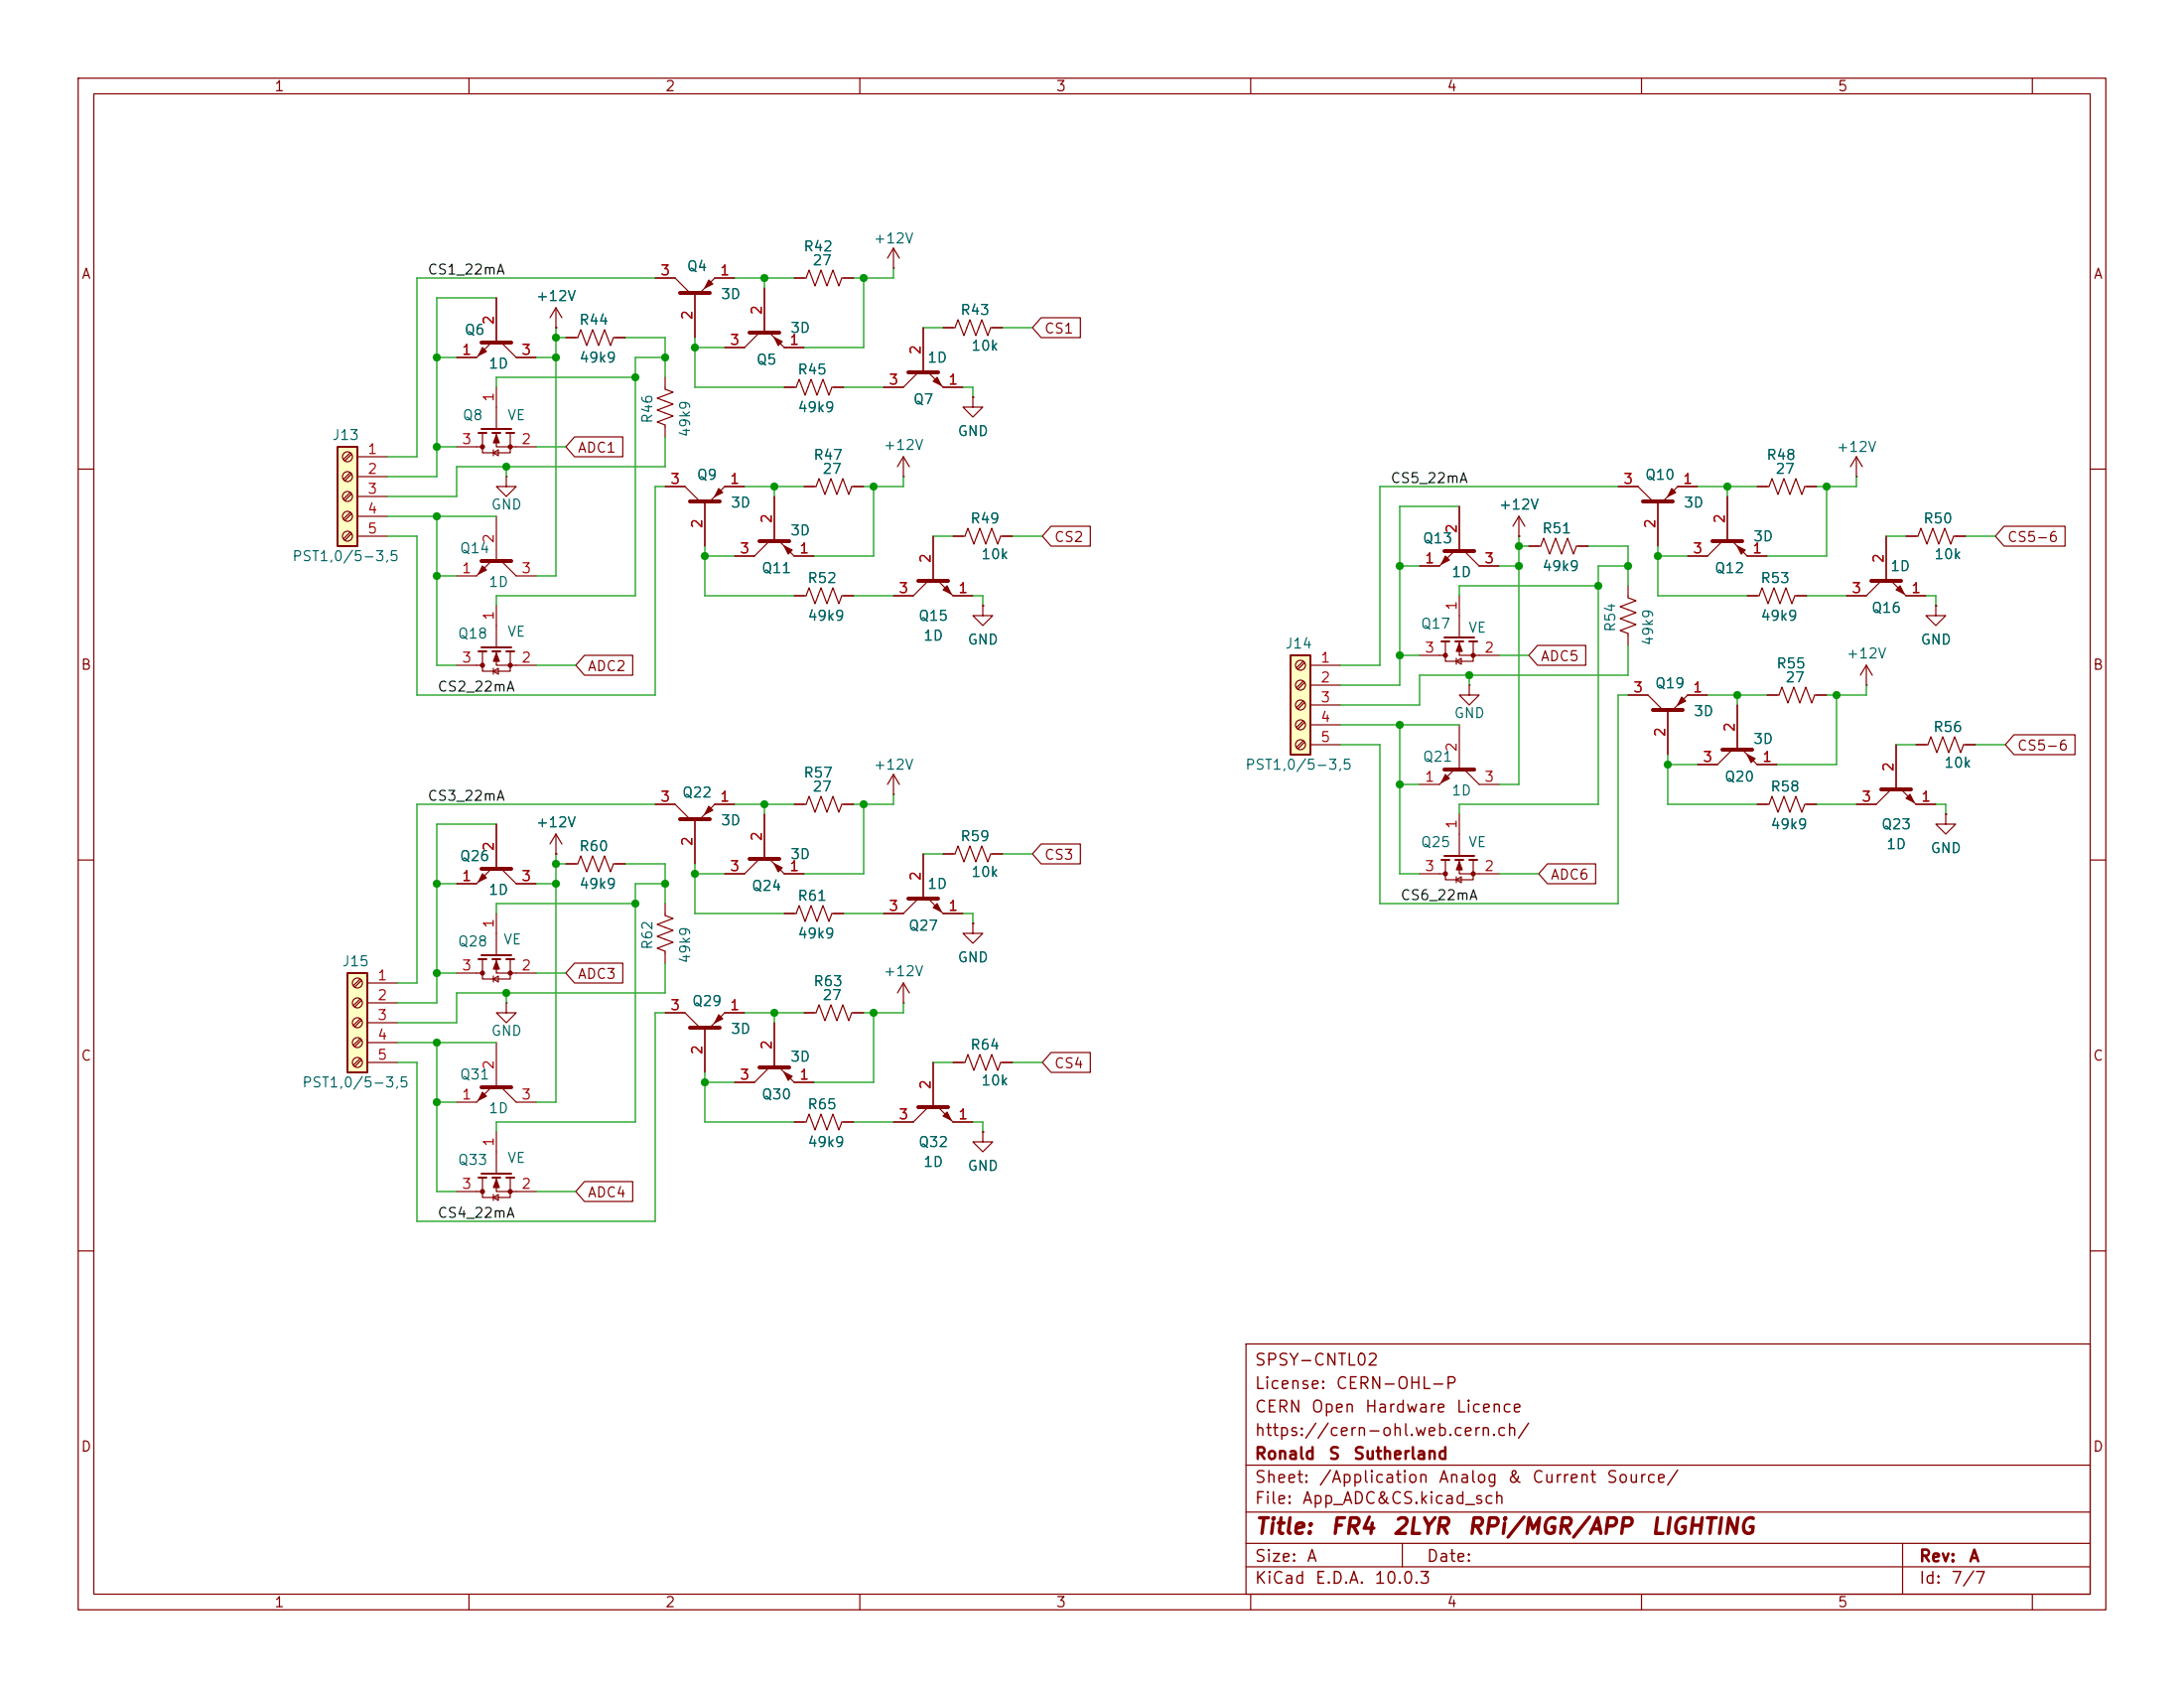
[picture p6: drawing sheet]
<svg xmlns="http://www.w3.org/2000/svg" width="279mm" height="216mm" viewBox="0 0 279 216" stroke-linecap="round" stroke-linejoin="round" font-family="sans-serif">
<g fill="none" stroke="#840000" stroke-width=".15">
<path d="M10 10h259.4v195.9h-259.4zM12 12h255.4v191.9h-255.4zM60 10v2M110 10v2M160 10v2M210 10v2M260 10v2M63.5 38.1v5.7M62.9 43.8l-1.9 1.9h-2.6M64.1 43.8l1.9 1.9h2.6M10 60h2M62.9 71.8l-1.9 1.9h-2.6"/>
<path d="M63.5 66v5.8M63.5 77.5v5.3M64.1 71.8l1.9 1.9h2.6M64.8 61v1.2h1.2l-1.2 1.3-1.3-1.3h1.3M64.8 61h.1M186.1 70.5l-2 1.9h-2.5M186.7 64.8v5.7M187.3 70.5l1.9 1.9h2.6M208.3 74.9v1.6l1 .3-2 .8 2 .8-2 .7 2 .8-2 .7 1 .4v1.6M220.3 69.2l-1.9 1.9h-2.5M221 63.5v5.7M221.6 69.2l1.9 1.9h2.6"/>
<path d="M240.7 74.3l-1.9 1.9h-2.6M241.3 68.6v5.7M241.9 74.3l1.9 1.9h2.6M243.8 68.6h1.6l.3-1 .8 2 .8-2 .7 2 .8-2 .8 2 .3-1h1.6M247.6 77.5v1.2h1.3l-1.3 1.3-1.2-1.3h1.2M247.6 77.5h.1M267.4 60h2M58.4 85.1h3.3M61.7 83.3v2.6h3.6v-2.6M63.1 85.9l.7-.4v.7zM63.1 85.5v.7M63.5 83.3v1.8h5.1"/>
<path d="M208.3 88.9h2.5l1.9 1.9M213.4 90.8v5.7M218.4 88.9h-2.5l-1.9 1.9M10 110h2M62.9 111.1l-1.9 1.9h-2.6M63.5 105.4v5.7M64.1 111.1l1.9 1.9h2.6M267.4 110h2M10 160h2M159.4 171.9h108v32h-108zM267.4 160h2M159.4 197.4h108"/>
<path d="M159.4 193.4h108M159.4 187.4h108M179.4 197.4v3M243.4 197.4v6.5M60 203.9v2M110 203.9v2M159.4 200.4h108M160 203.9v2M210 203.9v2M260 203.9v2"/>
</g>
<path d="M61.6 43.8h3.8M61.6 71.8h3.8M184.8 70.5h3.8M219.1 69.2h3.8M239.4 74.3h3.8M211.5 90.8h3.8M61.6 111.1h3.8" fill="none" stroke="#840000" stroke-width=".51"/>
<g fill="#840000" stroke="#840000" stroke-width=".15">
<path d="M215.1 89.2l.5 .5-1 .5z"/>
<path d="M184.9 71.1l.5 .5-1 .5z"/>
<path d="M61.7 72.4l.5 .5-1 .5z"/>
<path d="M61.7 111.8l.5 .5-1 .5z"/>
<path d="M63.5 83.6l.4 1h-.8z"/>
<path d="M242.6 75.4l.5-.5 .5 1z"/>
<path d="M222.2 69.9l1.1 .5-.5 .5z"/>
<path d="M61.7 44.5l.5 .5-1 .5z"/>
<circle cx="61.7" cy="85.1" r=".25"/>
<circle cx="65.3" cy="85.1" r=".25"/>
</g>
<path d="M61.2 83.3h1M61.6 82.8h3.8M63 83.3h1M64.8 83.3h1" fill="none" stroke="#840000" stroke-width=".25"/>
<path d="M165.1 83.8h2.5v12.7h-2.5z" fill="#ffffc2"/>
<path d="M165.1 83.8h2.5v12.7h-2.5zM184.4 110h1M184.8 109.5h3.8M186.2 110h1M188 110h1M61.2 122.7h1M61.6 122.2h3.8M63 122.7h1M64.8 122.7h1" fill="none" stroke="#840000" stroke-width=".25"/>
<g fill="none" stroke="#840000" stroke-width=".15">
<path d="M223.5 76.2h1.5l.4-1 .8 2 .7-2 .8 2 .8-2 .7 2 .4-1h1.5M166.7 84.6l-.8 .8M166.7 87.1l-.8 .9M166.7 89.7l-.8 .8M166.7 92.2l-.8 .8M166.7 94.7l-.8 .9M166.9 84.8l-.9 .8M166.9 87.3l-.9 .8M166.9 89.8l-.9 .9M166.9 92.4l-.9 .8M166.9 94.9l-.9 .9M167.6 85.1h3.8"/>
<path d="M167.6 87.6h3.8M167.6 90.2h3.8M167.6 92.7h3.8M167.6 95.3h3.8M186.1 98.4l-2 1.9h-2.5M186.7 92.7v5.7M187.3 98.4l1.9 1.9h2.6M188 87.6v1.3h1.2l-1.2 1.3-1.3-1.3h1.3M188 87.6h.1M226.1 88.9h1.5l.4-1 .7 2 .8-2 .8 2 .7-2 .8 2 .4-1h1.5M238.8 87.6h.1M238.8 85.1l-.8 1.3"/>
<path d="M238.8 85.1l.7 1.3M238.8 85.1v2.5M63.5 116.8v5.4M85.1 115.6v1.5l1 .4-2 .7 2 .8-2 .8 2 .7-2 .8 1 .4v1.5M181.6 111.8h3.3M184.9 110v2.5h3.6v-2.5M186.3 112.5l.6-.4v.8zM186.3 112.1v.8M186.7 110v1.8h5.1M186.7 104.1v5.4M58.4 124.5h3.3M61.7 122.7v2.5h3.6v-2.5"/>
<path d="M63.1 125.2l.7-.4v.8zM63.1 124.8v.8M63.5 122.7v1.8h5.1M101.6 143.5h1.5l.4-1 .8 2 .7-2 .8 2 .8-2 .7 2 .4-1h1.5"/>
<circle cx="166.4" cy="87.6" r=".63"/>
<circle cx="166.4" cy="90.2" r=".63"/>
<circle cx="166.4" cy="95.2" r=".63"/>
<circle cx="166.4" cy="85.1" r=".63"/>
<circle cx="166.4" cy="92.7" r=".63"/>
</g>
<path d="M184.8 98.4h3.8" fill="none" stroke="#840000" stroke-width=".51"/>
<g fill="#840000" stroke="#840000" stroke-width=".15">
<path d="M184.9 99.1l.5 .5-1 .5z"/>
<path d="M186.7 110.2l.4 1.1h-.8z"/>
<path d="M63.5 122.9l.4 1.1h-.8z"/>
<circle cx="184.9" cy="111.8" r=".25"/>
<circle cx="188.5" cy="111.8" r=".25"/>
<circle cx="61.7" cy="124.5" r=".25"/>
<circle cx="65.3" cy="124.5" r=".25"/>
</g>
<path d="M44.4 124.5h2.6v12.7h-2.6z" fill="#ffffc2"/>
<path d="M184.4 82h1M184.8 81.5h3.8M186.2 82h1M188 82h1M44.4 124.5h2.6v12.7h-2.6z" fill="none" stroke="#840000" stroke-width=".25"/>
<g fill="none" stroke="#840000" stroke-width=".15">
<path d="M237.5 58.4l-.8 1.3M237.5 58.4l.8 1.3M237.5 58.4v2.6M186.7 76.2v5.3M194.3 68.6h.1M194.3 66l-.8 1.3M194.3 66l.8 1.3M194.3 66v2.6M195.6 69.9h1.5l.4-1.1 .7 2.1 .8-2.1 .8 2.1 .7-2.1 .8 2.1 .4-1h1.5M207 62.2h2.5l2 1.9M212.1 64.1v5.8M217.2 62.2h-2.6l-1.9 1.9"/>
<path d="M224.8 62.2h1.5l.4-1 .8 2 .7-2 .8 2 .7-2 .8 2 .4-1h1.5M237.5 61h.1M181.6 83.8h3.3M184.9 82v2.6h3.6v-2.6M186.3 84.6l.6-.4v.8zM186.3 84.2v.8M186.7 82v1.8h5.1M221.6 95.9l-1.9 1.9h-2.5M222.2 90.2v5.7M222.9 95.9l1.9 1.9h2.5M242.6 95.3v5.7M245.1 95.3h1.5l.4-1.1 .8 2.1 .7-2.1 .8 2.1 .8-2.1 .7 2.1 .4-1h1.5"/>
<path d="M71.1 109.2h.1M71.1 106.7l-.7 1.3M71.1 106.7l.8 1.3M71.1 106.7v2.5M72.4 110.5h1.5l.4-1 .8 2 .7-2 .8 2 .7-2 .8 2 .4-1h1.5M83.8 102.9h2.6l1.9 1.9M88.9 104.8v5.7M94 102.9h-2.6l-1.9 1.9M97.2 109.9l-2 1.9h-2.5M97.8 104.1v5.8M98.4 109.9l1.9 1.9h2.6M101.6 102.9h1.5l.4-1 .8 2 .7-2 .8 2 .8-2 .7 2 .4-1h1.5"/>
<path d="M120.6 109.2h1.6l.4-1 .7 2 .8-2 .7 2 .8-2 .8 2 .3-1h1.6M124.5 118.1v1.3h1.2l-1.2 1.3-1.3-1.3h1.3M124.5 118.1h.1M224.8 102.9h1.5l.4-1 .8 2 .7-2 .8 2 .7-2 .8 2 .4-1h1.5M241.9 101l-1.9 1.9h-2.5M243.2 101l1.9 1.9h2.5M248.9 104.1v1.3h1.3l-1.3 1.3-1.3-1.3h1.3M248.9 104.1h.1M46.1 125.2l-.9 .9M46.1 127.8l-.9 .8M46.1 130.3l-.9 .8M46.1 132.8l-.9 .9"/>
<path d="M46.1 135.4l-.9 .8M46.3 125.4l-.9 .8M46.3 127.9l-.9 .9M46.3 130.5l-.9 .8M46.3 133l-.9 .9M46.3 135.6l-.9 .8M47 125.7h3.8M47 128.3h3.8M47 130.8h3.8M47 133.4h3.8M47 135.9h3.8M102.9 129.5h1.5l.4-1 .7 2.1 .8-2.1 .8 2.1 .7-2.1 .8 2.1 .4-1.1h1.5"/>
<path d="M115.6 128.3h.1M115.6 125.7l-.8 1.3M115.6 125.7l.7 1.3M115.6 125.7v2.6M119.4 135.9v5.7M121.9 135.9h1.5l.4-1 .8 2 .7-2 .8 2 .8-2 .7 2 .4-1h1.5M118.7 141.6l-1.9 1.9h-2.5M120 141.6l1.9 1.9h2.6M125.7 144.8v1.3h1.3l-1.3 1.2-1.2-1.2h1.2M125.7 144.8h.1"/>
<circle cx="45.7" cy="125.7" r=".63"/>
<circle cx="45.7" cy="128.3" r=".63"/>
<circle cx="45.7" cy="130.8" r=".63"/>
<circle cx="45.7" cy="133.3" r=".63"/>
<circle cx="45.7" cy="135.9" r=".63"/>
</g>
<path d="M210.2 64.1h3.8M220.3 95.9h3.9M87 104.8h3.8M95.9 109.9h3.8M240.7 101h3.8M117.5 141.6h3.8" fill="none" stroke="#840000" stroke-width=".51"/>
<g fill="#840000" stroke="#840000" stroke-width=".15">
<path d="M99.1 110.5l1 .5-.5 .5z"/>
<path d="M90.7 103.1l.5 .5-1 .5z"/>
<path d="M223.5 96.5l1 .5-.5 .5z"/>
<path d="M243.8 102.1l.5-.5 .6 1z"/>
<path d="M213.9 62.5l.5 .5-1 .5z"/>
<path d="M186.7 82.3l.4 1h-.8z"/>
<path d="M120.6 142.7l.6-.5 .5 1.1z"/>
<circle cx="184.9" cy="83.8" r=".25"/>
<circle cx="188.5" cy="83.8" r=".25"/>
</g>
<path d="M43.2 57.2h2.5v12.7h-2.5z" fill="#ffffc2"/>
<path d="M43.2 57.2h2.5v12.7h-2.5zM61.2 55.4h1M61.6 54.9h3.8M63 55.4h1M64.8 55.4h1M61.2 150.6h1M61.6 150.1h3.8M63 150.6h1M64.8 150.6h1" fill="none" stroke="#840000" stroke-width=".25"/>
<g fill="none" stroke="#840000" stroke-width=".15">
<path d="M63.5 38.1v5.7M71.1 39.4l-.7 1.2M71.1 39.4l.8 1.2M71.1 39.4v2.5M83.8 35.6h2.6l1.9 1.9M88.9 37.5v5.7M94 35.6h-2.6l-1.9 1.9M97.8 36.8v5.7M101.6 35.6h1.5l.4-1.1 .8 2.1 .7-2.1 .8 2.1 .8-2.1 .7 2.1 .4-1h1.5M114.3 34.3h.1M114.3 31.8v2.5M114.3 31.8l-.8 1.2"/>
<path d="M114.3 31.8l.8 1.2M44.8 57.9l-.9 .9M45 58.1l-.9 .8M45.7 58.4h3.8M58.4 57.2h3.3M58.4 45.7h2.6M61.7 55.4v2.5h3.6v-2.5M63.1 57.9l.7-.4v.8zM63.1 57.5v.8M63.5 55.4v1.8h5.1M63.5 49.5v5.4M66 45.7h2.6"/>
<path d="M71.1 41.9h.1M72.4 43.2h1.5l.4-1 .8 2 .7-2 .8 2 .7-2 .8 2 .4-1h1.5M73.5 55.9h6.2v2.5h-6.2l-1.1-1.2zM85.1 48.3v1.5l1 .4-2 .7 2 .8-2 .8 2 .7-2 .8 1 .4v1.5M97.2 42.5l-2 2h-2.5M98.4 42.5l1.9 2h2.6M100.3 49.5h1.6l.3-1 .8 2 .8-2 .7 2 .8-2 .7 2 .4-1h1.5M115.6 58.4l-.8 1.3M115.6 58.4l.7 1.3M115.6 58.4v2.6M117.5 47.6l-1.9 1.9h-2.6M118.1 41.9v5.7"/>
<path d="M118.7 47.6l1.9 1.9h2.6M120.6 41.9h1.6l.4-1 .7 2 .8-2 .7 2 .8-2 .8 2 .3-1h1.6M124.5 50.8v1.3h1.2l-1.2 1.2-1.3-1.2h1.3M124.5 50.8h.1M133.2 40.6h5v2.6h-5l-1.1-1.3zM44.8 60.5l-.9 .8M44.8 63l-.9 .8M44.8 65.5l-.9 .9M44.8 68.1l-.9 .8M45 60.6l-.9 .9M45 63.2l-.9 .8M45 65.7l-.9 .8"/>
<path d="M45 68.2l-.9 .9M45.7 61h3.8M45.7 63.5h3.8M45.7 66h3.8M45.7 68.6h3.8M85.1 62.2h2.5l1.9 1.9M90.2 64.1v5.8M95.2 62.2h-2.5l-1.9 1.9M98.4 69.2l-1.9 1.9h-2.5M99.1 63.5v5.7M99.7 69.2l1.9 1.9h2.5M101.6 76.2h1.5l.4-1 .8 2 .7-2 .8 2 .8-2 .7 2 .4-1h1.5"/>
<path d="M102.9 62.2h1.5l.4-1 .7 2 .8-2 .8 2 .7-2 .8 2 .4-1h1.5M115.6 61h.1M118.7 74.3l-1.9 1.9h-2.5M119.4 68.6v5.7M120 74.3l1.9 1.9h2.6M121.9 68.6h1.5l.4-1 .8 2 .7-2 .8 2 .8-2 .7 2 .4-1h1.5M125.7 77.5v1.2h1.3l-1.3 1.3-1.2-1.3h1.2M125.7 77.5h.1M134.5 67.3h5v2.6h-5l-1.2-1.3zM181.6 72.4h2.5M186.7 64.8v5.7M189.2 72.4h2.6"/>
<path d="M194.3 68.6h.1M195.6 69.9h1.2M201.9 69.9h1.3M207 62.2h2.5M212.1 64.1v5.8M214.6 62.2h2.6M215.9 71.1h2.5M221 63.5v5.7M223.5 71.1h2.6M223.5 76.2h1.3M224.8 62.2h1.3M229.9 76.2h1.2"/>
<path d="M231.1 62.2h1.3M236.2 76.2h2.6M241.3 68.6v5.7M243.8 68.6h1.3M243.8 76.2h2.6M247.6 77.5h.1M250.2 68.6h1.3M256.4 67.3h7.8v2.6h-7.8l-1.1-1.3zM74.8 83.8h6.1v2.6h-6.1l-1.1-1.3zM114.3 99.1l-.8 1.2M114.3 99.1l.8 1.2M114.3 99.1v2.5"/>
<path d="M196.7 82.5h6.2v2.6h-6.2l-1.1-1.3zM208.3 88.9h2.5M213.4 90.8v5.7M215.9 88.9h2.5M217.2 97.8h2.5M222.2 90.2v5.7M224.8 97.8h2.5M226.1 88.9h1.2M232.4 88.9h1.3M242.6 95.3v5.7M245.1 95.3h1.3M251.5 95.3h1.2"/>
<path d="M257.7 94h7.8v2.5h-7.8l-1.2-1.2zM58.4 113h2.6M63.5 105.4v5.7M66 113h2.6M71.1 109.2h.1M72.4 110.5h1.3M78.7 110.5h1.3M83.8 102.9h2.6M88.9 104.8v5.7M91.4 102.9h2.6M92.7 111.8h2.5M97.8 104.1v5.8"/>
<path d="M100.3 116.8h1.6l.3-1 .8 2.1 .8-2.1 .7 2.1 .8-2.1 .7 2.1 .4-1.1h1.5M100.3 111.8h2.6M101.6 102.9h1.3M107.9 102.9h1.3M114.3 101.6h.1M117.5 114.9l-1.9 1.9h-2.6M118.1 109.2v5.7M118.7 114.9l1.9 1.9h2.6M120.6 109.2h1.3M124.5 118.1h.1M127 109.2h1.3M133.2 107.9h5v2.6h-5l-1.1-1.3z"/>
<path d="M198 110.5h6.1v2.5h-6.1l-1.2-1.2zM224.8 102.9h1.3M231.1 102.9h1.3M237.5 102.9h2.5M245.1 102.9h2.5M248.9 104.1h.1M62.9 139.1l-1.9 1.9h-2.6M63.5 133.4v5.7M64.1 139.1l1.9 1.9h2.6M64.8 128.3v1.2h1.2l-1.2 1.3-1.3-1.3h1.3M64.8 128.3h.1M73.5 123.2h6.2v2.5h-6.2l-1.1-1.2z"/>
<path d="M85.1 129.5h2.5l1.9 1.9M90.2 131.4v5.8M95.2 129.5h-2.5l-1.9 1.9M98.4 136.5l-1.9 1.9h-2.5M99.1 130.8v5.7M99.7 136.5l1.9 1.9h2.5M102.9 129.5h1.2M109.2 129.5h1.3M119.4 135.9v5.7M121.9 135.9h1.3M128.3 135.9h1.2M134.5 134.6h5v2.6h-5l-1.2-1.3z"/>
<path d="M58.4 152.4h3.3M61.7 150.6v2.6h3.6v-2.6M63.1 153.2l.7-.4v.7zM63.1 152.8v.7M63.5 150.6v1.8h5.1M63.5 144.8v5.3M74.8 151.1h6.1v2.6h-6.1l-1.1-1.3zM101.6 143.5h1.3M107.9 143.5h1.3M114.3 143.5h2.5M121.9 143.5h2.6M125.7 144.8h.1"/>
<circle cx="44.4" cy="58.4" r=".63"/>
<circle cx="44.4" cy="66" r=".63"/>
<circle cx="44.4" cy="63.5" r=".63"/>
<circle cx="44.4" cy="61" r=".63"/>
<circle cx="44.4" cy="68.6" r=".63"/>
</g>
<path d="M87 37.5h3.8M95.9 42.5h3.8M116.2 47.6h3.8M88.3 64.1h3.8M97.2 69.2h3.8M117.5 74.3h3.8M116.2 114.9h3.8M61.6 139.1h3.8M88.3 131.4h3.8M97.2 136.5h3.8" fill="none" stroke="#840000" stroke-width=".51"/>
<g fill="#840000" stroke="#840000" stroke-width=".15">
<path d="M119.4 116.1l.5-.5 .5 1z"/>
<path d="M100.3 137.2l1 .5-.5 .5z"/>
<path d="M91.9 129.8l.6 .5-1.1 .5z"/>
<path d="M90.7 35.8l.5 .5-1 .5z"/>
<path d="M63.5 55.6l.4 1h-.8z"/>
<path d="M91.9 62.5l.6 .5-1.1 .5z"/>
<path d="M99.1 43.2l1 .5-.5 .5z"/>
<path d="M100.3 69.9l1 .5-.5 .5z"/>
<path d="M119.4 48.8l.5-.5 .5 1z"/>
<path d="M120.6 75.4l.6-.5 .5 1z"/>
<path d="M63.5 150.9l.4 1h-.8z"/>
<path d="M61.7 139.7l.5 .5-1 .5z"/>
<circle cx="61.7" cy="57.1" r=".25"/>
<circle cx="65.3" cy="57.1" r=".25"/>
<circle cx="61.7" cy="152.4" r=".25"/>
<circle cx="65.3" cy="152.4" r=".25"/>
</g>
<g fill="none" stroke="#009600" stroke-width=".15">
<path d="M63.5 38.1h-7.6v22.9h-6.4M83.8 35.6h-30.5v22.8h-3.8M94 35.6h7.6M97.8 35.6v1.2M110.5 35.6v8.9h-7.6M114.3 34.3v1.3h-5.1M55.9 45.7h2.5M55.9 57.2h2.5M64.8 59.7v1.3M68.6 45.7h2.5M68.6 57.2h3.8M71.1 41.9v31.8h-2.5"/>
<path d="M71.1 43.2h1.3M80 43.2h5.1v5.1M81.3 48.3h-17.8v1.2M85.1 45.7h-3.8v30.5h-17.8v1.3M85.1 55.9v3.8h-26.7v3.8h-8.9M88.9 43.2v6.3h11.4M88.9 44.5h3.8M107.9 49.5h5.1M118.1 41.9h2.5M123.2 49.5h1.3v1.3M128.3 41.9h3.8M49.5 66h14"/>
<path d="M55.9 66v19.1h2.5M55.9 73.7h2.5M85.1 62.2h-1.3v26.7h-30.5v-20.3h-3.8M90.2 69.9v6.3h11.4M90.2 71.1h3.8M95.2 62.2h7.7M99.1 62.2v1.3M109.2 76.2h5.1M111.8 62.2v8.9h-7.7M115.6 61v1.2h-5.1M119.4 68.6h2.5M124.5 76.2h1.2v1.3"/>
<path d="M129.5 68.6h3.8M179.1 72.4h2.5M186.7 64.8h-7.6v22.8h-7.7M191.8 72.4h2.5M194.3 68.6v31.7h-2.5M194.3 69.9h1.3M203.2 69.9h5.1v5M204.5 74.9h-17.8v1.3M207 62.2h-30.5v22.9h-5.1M208.3 72.4h-3.8v30.5h-17.8v1.2M212.1 69.9v6.3h11.4M212.1 71.1h3.8"/>
<path d="M217.2 62.2h7.6M221 62.2v1.3M231.1 76.2h5.1M233.7 62.2v8.9h-7.6M237.5 61v1.2h-5.1M241.3 68.6h2.5M246.4 76.2h1.2v1.3M251.5 68.6h3.8M68.6 85.1h5.1M171.4 92.7h15.3M179.1 92.7v19.1h2.5M179.1 83.8h2.5"/>
<path d="M188 86.4v1.2M191.8 83.8h3.8M208.3 88.9h-1.3v26.7h-30.5v-20.3h-5.1M208.3 82.6v3.8h-26.7v3.8h-10.2M213.4 96.5v6.4h11.4M213.4 97.8h3.8M218.4 88.9h7.7M222.2 88.9v1.3M234.9 88.9v8.9h-7.6M238.8 87.6v1.3h-5.1M242.6 95.3h2.5M252.7 95.3h3.8"/>
<path d="M55.9 113h2.5M63.5 105.4h-7.6v22.9h-5.1M68.6 113h2.5M71.1 110.5h1.3M71.1 109.2v31.8h-2.5M80 110.5h5.1v5.1M81.3 115.6h-17.8v1.2M83.8 102.9h-30.5v22.8h-2.5M85.1 113h-3.8v30.5h-17.8v1.3M88.9 111.8h3.8M88.9 110.5v6.3h11.4M94 102.9h7.6"/>
<path d="M97.8 102.9v1.2M107.9 116.8h5.1M110.5 102.9v8.9h-7.6M114.3 101.6v1.3h-5.1M118.1 109.2h2.5M123.2 116.8h1.3v1.3M128.3 109.2h3.8M179.1 100.3h2.5M191.8 111.8h5M232.4 102.9h5.1M247.6 102.9h1.3v1.2M50.8 133.4h12.7"/>
<path d="M55.9 133.4v19h2.5M55.9 124.5h2.5M64.8 127v1.3M68.6 124.5h3.8M85.1 129.5h-1.3v26.7h-30.5v-20.3h-2.5M85.1 123.2v3.8h-26.7v3.8h-7.6M90.2 137.2v6.3h11.4M90.2 138.4h3.8M95.2 129.5h7.7M99.1 129.5v1.3M111.8 129.5v8.9h-7.7M115.6 128.3v1.2h-5.1"/>
<path d="M119.4 135.9h2.5M129.5 135.9h3.8M55.9 141h2.5M68.6 152.4h5.1M109.2 143.5h5.1M124.5 143.5h1.2v1.3"/>
</g>
<g fill="#009600" stroke="#009600" stroke-width=".13">
<circle cx="213.4" cy="97.8" r=".46"/>
<circle cx="111.8" cy="62.2" r=".46"/>
<circle cx="110.5" cy="102.9" r=".46"/>
<circle cx="179.1" cy="92.7" r=".46"/>
<circle cx="179.1" cy="100.3" r=".46"/>
<circle cx="111.8" cy="129.5" r=".46"/>
<circle cx="212.1" cy="71.1" r=".46"/>
<circle cx="208.3" cy="72.4" r=".46"/>
<circle cx="233.7" cy="62.2" r=".46"/>
<circle cx="221" cy="62.2" r=".46"/>
<circle cx="234.9" cy="88.9" r=".46"/>
<circle cx="222.2" cy="88.9" r=".46"/>
<circle cx="97.8" cy="102.9" r=".46"/>
<circle cx="88.9" cy="111.8" r=".46"/>
<circle cx="90.2" cy="71.1" r=".46"/>
<circle cx="99.1" cy="62.2" r=".46"/>
<circle cx="179.1" cy="72.4" r=".46"/>
<circle cx="179.1" cy="83.8" r=".46"/>
<circle cx="204.5" cy="74.9" r=".46"/>
<circle cx="194.3" cy="69.9" r=".46"/>
<circle cx="194.3" cy="72.4" r=".46"/>
<circle cx="188" cy="86.4" r=".46"/>
<circle cx="85.1" cy="113" r=".46"/>
<circle cx="81.3" cy="115.6" r=".46"/>
<circle cx="99.1" cy="129.5" r=".46"/>
<circle cx="81.3" cy="48.3" r=".46"/>
<circle cx="71.1" cy="45.7" r=".46"/>
<circle cx="88.9" cy="44.5" r=".46"/>
<circle cx="85.1" cy="45.7" r=".46"/>
<circle cx="71.1" cy="43.2" r=".46"/>
<circle cx="55.9" cy="45.7" r=".46"/>
<circle cx="97.8" cy="35.6" r=".46"/>
<circle cx="110.5" cy="35.6" r=".46"/>
<circle cx="90.2" cy="138.4" r=".46"/>
<circle cx="55.9" cy="124.5" r=".46"/>
<circle cx="55.9" cy="141" r=".46"/>
<circle cx="55.9" cy="133.4" r=".46"/>
<circle cx="55.9" cy="66" r=".46"/>
<circle cx="55.9" cy="73.7" r=".46"/>
<circle cx="55.9" cy="57.2" r=".46"/>
<circle cx="64.8" cy="59.7" r=".46"/>
<circle cx="71.1" cy="110.5" r=".46"/>
<circle cx="71.1" cy="113" r=".46"/>
<circle cx="55.9" cy="113" r=".46"/>
<circle cx="64.8" cy="127" r=".46"/>
</g>
<g font-size="2" fill="#840000">
<text x="160.4" y="196.7">Title:</text>
<text x="170.1" y="196.7">FR4</text>
<text x="178" y="196.7">2LYR</text>
<text x="187.6" y="196.7">RPi/MGR/APP</text>
<text x="211" y="196.7">LIGHTING</text>
</g>
<g font-size="1.5" fill="#840000">
<text x="160.4" y="178">License:</text>
<text x="160.4" y="175">SPSY-CNTL02</text>
<text x="170.8" y="178">CERN-OHL-P</text>
<text x="160.4" y="184">https://cern-ohl.web.cern.ch/</text>
<text x="160.4" y="181">CERN</text>
<text x="167.6" y="181">Open</text>
<text x="174.5" y="181">Hardware</text>
<text x="186.2" y="181">Licence</text>
<text x="160.4" y="190">Sheet:</text>
<text x="160.4" y="187">Ronald</text>
<text x="168.6" y="190">/Application</text>
<text x="169.9" y="187">S</text>
<text x="173" y="187">Sutherland</text>
<text x="183.9" y="190">Analog</text>
<text x="192.7" y="190">&amp;</text>
<text x="195.9" y="190">Current</text>
<text x="205.4" y="190">Source/</text>
<text x="160.4" y="192.7">File:</text>
<text x="166.5" y="192.7">App_ADC&amp;CS.kicad_sch</text>
<text x="160.4" y="202.9">KiCad</text>
<text x="160.4" y="200.1">Size:</text>
<text x="167.1" y="200.1">A</text>
<text x="168.1" y="202.9">E.D.A.</text>
<text x="175.7" y="202.9">10.0.3</text>
<text x="182.4" y="200.1">Date:</text>
<text x="245.4" y="200.1">Rev:</text>
<text x="245.4" y="202.9">Id:</text>
<text x="249.5" y="202.9">7/7</text>
<text x="251.8" y="200.1">A</text>
</g>
<g font-size="1.3" fill="#840000">
<text x="35" y="12">1</text>
<text x="85" y="12">2</text>
<text x="135" y="12">3</text>
<text x="185" y="12">4</text>
<text x="235" y="12">5</text>
<text x="10.3" y="36">A</text>
<text x="267.7" y="36">A</text>
<text x="133.5" y="43">CS1</text>
<text x="73.8" y="58.2">ADC1</text>
<text x="134.8" y="69.6">CS2</text>
<text x="256.7" y="69.6">CS5-6</text>
<text x="10.3" y="86">B</text>
<text x="75.1" y="86.2">ADC2</text>
<text x="197" y="84.9">ADC5</text>
<text x="267.7" y="86">B</text>
<text x="258" y="96.3">CS5-6</text>
<text x="133.5" y="110.3">CS3</text>
<text x="198.3" y="112.8">ADC6</text>
<text x="73.8" y="125.5">ADC3</text>
<text x="10.3" y="136">C</text>
<text x="134.8" y="137">CS4</text>
<text x="267.7" y="136">C</text>
<text x="75.1" y="153.5">ADC4</text>
<text x="10.3" y="186">D</text>
<text x="267.7" y="186">D</text>
<text x="35" y="205.9">1</text>
<text x="85" y="205.9">2</text>
<text x="135" y="205.9">3</text>
<text x="185" y="205.9">4</text>
<text x="235" y="205.9">5</text>
</g>
<g font-size="1.3" fill="#0f0f0f">
<text x="54.6" y="35.4">CS1_22mA</text>
<text x="177.8" y="62.1">CS5_22mA</text>
<text x="55.9" y="88.8">CS2_22mA</text>
<text x="54.6" y="102.7">CS3_22mA</text>
<text x="179.1" y="115.4">CS6_22mA</text>
<text x="55.9" y="156.1">CS4_22mA</text>
</g>
<g font-size="1.3" fill="#a90000">
<text x="84.4" y="35.5">3</text>
<text x="92" y="35.5">1</text>
<text x="63.5" y="41.7" transform="rotate(-90 63.5 41.7)">2</text>
<text x="88.9" y="41" transform="rotate(-90 88.9 41)">2</text>
<text x="97.8" y="40.4" transform="rotate(-90 97.8 40.4)">2</text>
<text x="59" y="45.7">1</text>
<text x="66.6" y="45.7">3</text>
<text x="93.3" y="44.4">3</text>
<text x="100.9" y="44.4">1</text>
<text x="118.1" y="45.5" transform="rotate(-90 118.1 45.5)">2</text>
<text x="63.5" y="51.5" transform="rotate(-90 63.5 51.5)">1</text>
<text x="113.6" y="49.5">3</text>
<text x="121.2" y="49.5">1</text>
<text x="46.9" y="58.4">1</text>
<text x="59" y="57.1">3</text>
<text x="66.6" y="57.1">2</text>
<text x="46.9" y="60.9">2</text>
<text x="46.9" y="63.5">3</text>
<text x="85.7" y="62.2">3</text>
<text x="93.3" y="62.2">1</text>
<text x="207.6" y="62.2">3</text>
<text x="215.2" y="62.2">1</text>
<text x="46.9" y="66">4</text>
<text x="46.9" y="68.6">5</text>
<text x="63.5" y="69.6" transform="rotate(-90 63.5 69.6)">2</text>
<text x="90.1" y="67.7" transform="rotate(-90 90.1 67.7)">2</text>
<text x="94.5" y="71.1">3</text>
<text x="99" y="67.1" transform="rotate(-90 99 67.1)">2</text>
<text x="102.2" y="71.1">1</text>
<text x="186.7" y="68.3" transform="rotate(-90 186.7 68.3)">2</text>
<text x="212.1" y="67.7" transform="rotate(-90 212.1 67.7)">2</text>
<text x="216.5" y="71.1">3</text>
<text x="221" y="67.1" transform="rotate(-90 221 67.1)">2</text>
<text x="224.1" y="71.1">1</text>
<text x="59" y="73.6">1</text>
<text x="66.6" y="73.6">3</text>
<text x="114.9" y="76.2">3</text>
<text x="119.4" y="72.1" transform="rotate(-90 119.4 72.1)">2</text>
<text x="122.5" y="76.2">1</text>
<text x="182.2" y="72.4">1</text>
<text x="189.8" y="72.4">3</text>
<text x="236.8" y="76.2">3</text>
<text x="241.3" y="72.1" transform="rotate(-90 241.3 72.1)">2</text>
<text x="244.4" y="76.2">1</text>
<text x="63.5" y="79.4" transform="rotate(-90 63.5 79.4)">1</text>
<text x="182.2" y="83.8">3</text>
<text x="186.7" y="78.2" transform="rotate(-90 186.7 78.2)">1</text>
<text x="189.8" y="83.8">2</text>
<text x="59" y="85.1">3</text>
<text x="66.6" y="85.1">2</text>
<text x="168.8" y="85.1">1</text>
<text x="168.8" y="87.6">2</text>
<text x="208.8" y="88.9">3</text>
<text x="216.5" y="88.9">1</text>
<text x="168.8" y="90.1">3</text>
<text x="168.8" y="92.7">4</text>
<text x="168.8" y="95.2">5</text>
<text x="213.3" y="94.4" transform="rotate(-90 213.3 94.4)">2</text>
<text x="222.2" y="93.7" transform="rotate(-90 222.2 93.7)">2</text>
<text x="182.2" y="100.3">1</text>
<text x="186.7" y="96.3" transform="rotate(-90 186.7 96.3)">2</text>
<text x="189.8" y="100.3">3</text>
<text x="217.7" y="97.8">3</text>
<text x="225.4" y="97.8">1</text>
<text x="242.5" y="98.8" transform="rotate(-90 242.5 98.8)">2</text>
<text x="84.4" y="102.8">3</text>
<text x="92" y="102.8">1</text>
<text x="97.8" y="107.7" transform="rotate(-90 97.8 107.7)">2</text>
<text x="186.7" y="106.1" transform="rotate(-90 186.7 106.1)">1</text>
<text x="238.1" y="102.8">3</text>
<text x="245.7" y="102.8">1</text>
<text x="59" y="113">1</text>
<text x="63.5" y="109" transform="rotate(-90 63.5 109)">2</text>
<text x="66.6" y="113">3</text>
<text x="88.9" y="108.3" transform="rotate(-90 88.9 108.3)">2</text>
<text x="93.3" y="111.7">3</text>
<text x="100.9" y="111.7">1</text>
<text x="118.1" y="112.8" transform="rotate(-90 118.1 112.8)">2</text>
<text x="182.2" y="111.7">3</text>
<text x="189.8" y="111.7">2</text>
<text x="63.5" y="118.8" transform="rotate(-90 63.5 118.8)">1</text>
<text x="113.6" y="116.8">3</text>
<text x="121.2" y="116.8">1</text>
<text x="48.2" y="125.7">1</text>
<text x="59" y="124.4">3</text>
<text x="66.6" y="124.4">2</text>
<text x="48.2" y="128.2">2</text>
<text x="48.2" y="130.8">3</text>
<text x="85.7" y="129.5">3</text>
<text x="93.3" y="129.5">1</text>
<text x="48.2" y="133.3">4</text>
<text x="48.2" y="135.9">5</text>
<text x="63.5" y="136.9" transform="rotate(-90 63.5 136.9)">2</text>
<text x="90.1" y="135" transform="rotate(-90 90.1 135)">2</text>
<text x="99" y="134.4" transform="rotate(-90 99 134.4)">2</text>
<text x="59" y="140.9">1</text>
<text x="66.6" y="140.9">3</text>
<text x="94.5" y="138.4">3</text>
<text x="102.2" y="138.4">1</text>
<text x="114.9" y="143.5">3</text>
<text x="119.4" y="139.5" transform="rotate(-90 119.4 139.5)">2</text>
<text x="122.5" y="143.5">1</text>
<text x="63.5" y="146.8" transform="rotate(-90 63.5 146.8)">1</text>
<text x="59" y="152.4">3</text>
<text x="66.6" y="152.4">2</text>
</g>
<g font-size="1.3" fill="#006464">
<text x="87.8" y="35">Q4</text>
<text x="102.7" y="32.5">R42</text>
<text x="103.8" y="34.2">27</text>
<text x="111.7" y="31.5">+12V</text>
<text x="68.5" y="38.8">+12V</text>
<text x="74" y="41.9">R44</text>
<text x="92.1" y="38.6">3D</text>
<text x="122.8" y="40.6">R43</text>
<text x="59.3" y="43.1">Q6</text>
<text x="62.4" y="47.5">1D</text>
<text x="74" y="46.7">49k9</text>
<text x="96.7" y="46.9">Q5</text>
<text x="101" y="42.9">3D</text>
<text x="118.5" y="46.7">1D</text>
<text x="124.2" y="45.2">10k</text>
<text x="101.9" y="48.2">R45</text>
<text x="102" y="53">49k9</text>
<text x="116.7" y="52">Q7</text>
<text x="42.4" y="56.6">J13</text>
<text x="59.1" y="54.1">Q8</text>
<text x="64.8" y="54.1">VE</text>
<text x="83.8" y="54.3" transform="rotate(-90 83.8 54.3)">R46</text>
<text x="88.6" y="56" transform="rotate(-90 88.6 56)">49k9</text>
<text x="104" y="59.1">R47</text>
<text x="112.9" y="57.9">+12V</text>
<text x="122.4" y="56.1">GND</text>
<text x="225.9" y="59.1">R48</text>
<text x="234.8" y="58.1">+12V</text>
<text x="62.7" y="65.5">GND</text>
<text x="89.1" y="61.7">Q9</text>
<text x="93.4" y="65.2">3D</text>
<text x="105.1" y="60.9">27</text>
<text x="191.7" y="65.5">+12V</text>
<text x="210.4" y="61.7">Q10</text>
<text x="215.3" y="65.2">3D</text>
<text x="227" y="60.9">27</text>
<text x="58.7" y="71.1">Q14</text>
<text x="101" y="68.8">3D</text>
<text x="124" y="67.3">R49</text>
<text x="125.4" y="71.8">10k</text>
<text x="181.9" y="69.8">Q13</text>
<text x="197.2" y="68.5">R51</text>
<text x="224.2" y="69.6">3D</text>
<text x="246" y="67.3">R50</text>
<text x="247.3" y="71.8">10k</text>
<text x="37.3" y="72.1">PST1,0/5-3,5</text>
<text x="62.4" y="75.4">1D</text>
<text x="97.3" y="73.6">Q11</text>
<text x="103.2" y="74.9">R52</text>
<text x="185.6" y="74.1">1D</text>
<text x="197.2" y="73.4">49k9</text>
<text x="219.3" y="73.6">Q12</text>
<text x="225.1" y="74.9">R53</text>
<text x="241.7" y="73.4">1D</text>
<text x="58.5" y="82">Q18</text>
<text x="64.8" y="81.7">VE</text>
<text x="103.2" y="79.7">49k9</text>
<text x="117.4" y="79.7">Q15</text>
<text x="118" y="82.3">1D</text>
<text x="123.7" y="82.8">GND</text>
<text x="164.3" y="83.3">J14</text>
<text x="181.7" y="80.7">Q17</text>
<text x="187.8" y="81.2">VE</text>
<text x="207" y="80.9" transform="rotate(-90 207 80.9)">R54</text>
<text x="211.8" y="82.7" transform="rotate(-90 211.8 82.7)">49k9</text>
<text x="225.2" y="79.7">49k9</text>
<text x="239.3" y="78.7">Q16</text>
<text x="245.6" y="82.8">GND</text>
<text x="211.6" y="88.3">Q19</text>
<text x="227.2" y="85.8">R55</text>
<text x="228.3" y="87.6">27</text>
<text x="236.1" y="84.5">+12V</text>
<text x="185.9" y="92.2">GND</text>
<text x="216.6" y="91.9">3D</text>
<text x="224.2" y="95.5">3D</text>
<text x="247.2" y="93.9">R56</text>
<text x="102.7" y="99.8">R57</text>
<text x="103.8" y="101.6">27</text>
<text x="111.7" y="98.8">+12V</text>
<text x="159.2" y="98.8">PST1,0/5-3,5</text>
<text x="181.9" y="97.7">Q21</text>
<text x="220.5" y="100.3">Q20</text>
<text x="226.4" y="101.6">R58</text>
<text x="248.6" y="98.5">10k</text>
<text x="68.5" y="106.1">+12V</text>
<text x="87.2" y="102.3">Q22</text>
<text x="92.1" y="105.9">3D</text>
<text x="122.8" y="107.9">R59</text>
<text x="185.6" y="102.1">1D</text>
<text x="226.4" y="106.4">49k9</text>
<text x="240.6" y="106.4">Q23</text>
<text x="58.7" y="110.4">Q26</text>
<text x="74" y="109.2">R60</text>
<text x="101" y="110.2">3D</text>
<text x="124.2" y="112.5">10k</text>
<text x="181.7" y="108.7">Q25</text>
<text x="187.8" y="108.7">VE</text>
<text x="241.2" y="108.9">1D</text>
<text x="246.9" y="109.4">GND</text>
<text x="62.4" y="114.8">1D</text>
<text x="74" y="114">49k9</text>
<text x="96.1" y="114.3">Q24</text>
<text x="101.9" y="115.5">R61</text>
<text x="116.1" y="119.3">Q27</text>
<text x="118.5" y="114">1D</text>
<text x="43.7" y="123.9">J15</text>
<text x="58.5" y="121.4">Q28</text>
<text x="64.3" y="121.1">VE</text>
<text x="83.8" y="121.6" transform="rotate(-90 83.8 121.6)">R62</text>
<text x="88.6" y="123.3" transform="rotate(-90 88.6 123.3)">49k9</text>
<text x="102" y="120.4">49k9</text>
<text x="112.9" y="125.2">+12V</text>
<text x="122.4" y="123.4">GND</text>
<text x="88.4" y="129">Q29</text>
<text x="104" y="126.4">R63</text>
<text x="105.1" y="128.2">27</text>
<text x="62.7" y="132.8">GND</text>
<text x="93.4" y="132.5">3D</text>
<text x="101" y="136.1">3D</text>
<text x="124" y="134.6">R64</text>
<text x="38.6" y="139.4">PST1,0/5-3,5</text>
<text x="58.7" y="138.4">Q31</text>
<text x="62.4" y="142.7">1D</text>
<text x="97.3" y="140.9">Q30</text>
<text x="103.2" y="142.2">R65</text>
<text x="125.4" y="139.1">10k</text>
<text x="58.5" y="149.3">Q33</text>
<text x="64.8" y="149.1">VE</text>
<text x="103.2" y="147">49k9</text>
<text x="117.4" y="147">Q32</text>
<text x="118" y="149.6">1D</text>
<text x="123.7" y="150.1">GND</text>
</g>
</svg>
